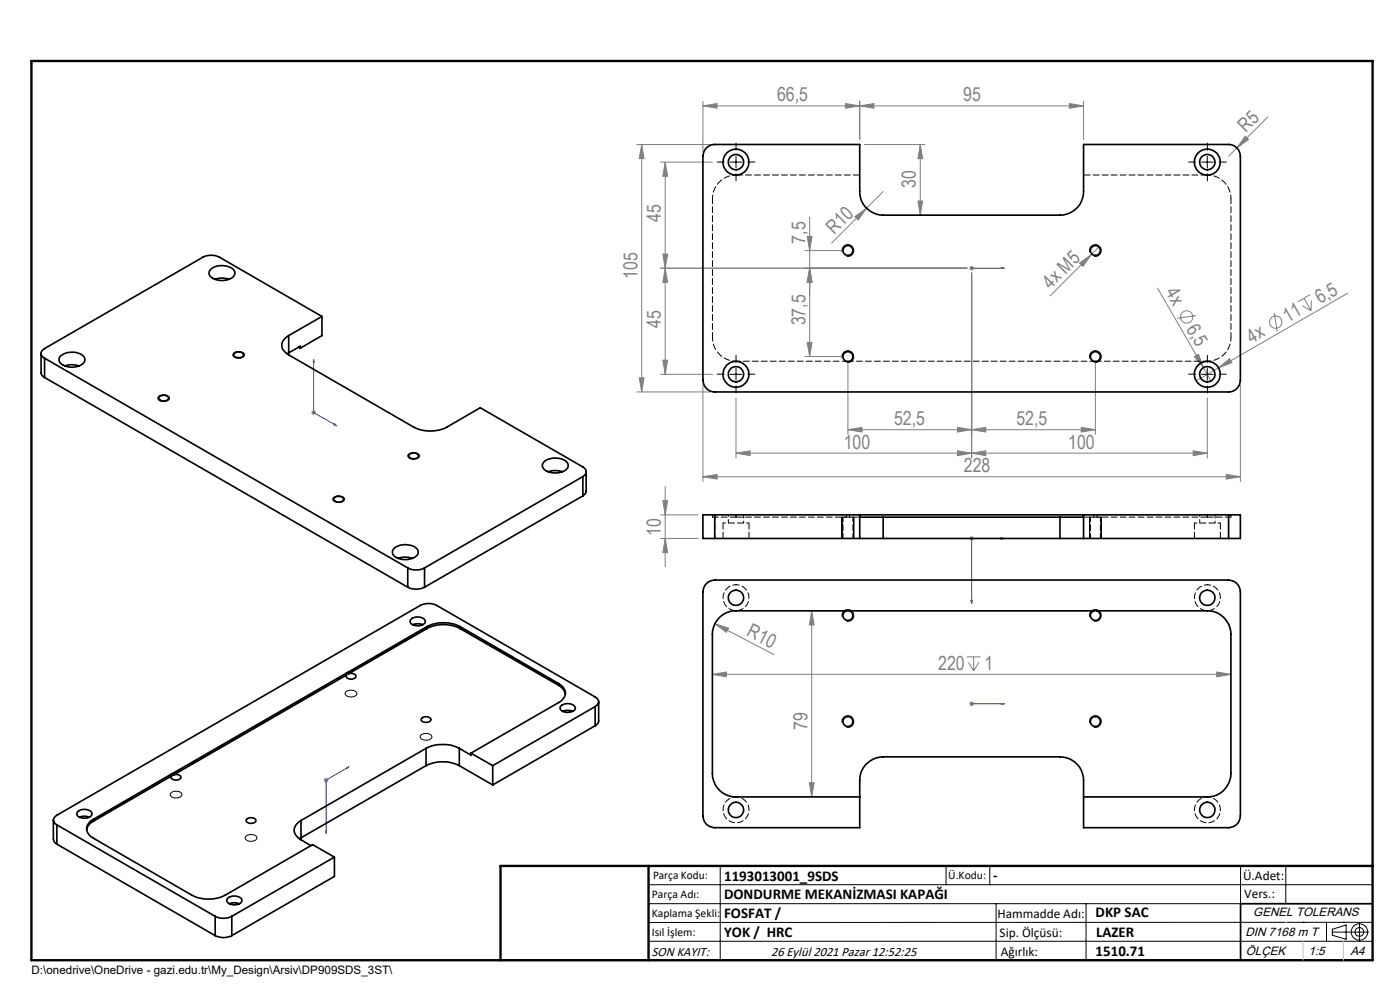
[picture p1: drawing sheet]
<svg xmlns="http://www.w3.org/2000/svg" width="297mm" height="210mm" viewBox="0 0 297 210" stroke-linecap="round" stroke-linejoin="round" font-family="sans-serif">
<g fill="none" stroke="#808080" stroke-width=".21">
<path d="M135.1 30.6h15.5M136.1 30.6l.5 3h-1zM136.1 30.6v52.5M140.1 34.4h11M141.1 34.4v45M141.1 34.4l.5 3h-1zM149.1 22.5l3-.5v1zM149.1 22.5h80.8M149.1 21.5v10.6M179.4 22l3 .5-3 .5zM182.4 22.5l3-.5v1zM182.4 21.5v8.1"/>
<path d="M183.4 30.6h12.8M195.2 30.6v15M195.2 30.6l.5 3h-1zM226.9 22l3 .5-3 .5zM229.9 21.5v8.1M262.4 31.4l-1.8 1.8M264.2 28.9l.7 .7-2.5 1.8zM269 24.8l-6.6 6.6M140.6 53.9h1l-.5 3zM141.1 56.9l.5 3h-1zM170.7 53.2h8.2M171.2 50.2h1.1l-.5 3z"/>
<path d="M171.8 46.1v29.5M171.8 56.9l.5 3h-1.1zM181.4 46l2.4-1.8-1.7 2.5zM187.4 40.6l-11 11M194.7 42.6h1l-.5 3zM205.1 56.9h-65M205.6 56.9h1M205.8 56.5l.7 .7M206.1 57.9v39.2M206.1 56.4v1M206.5 56.5l-.7 .7M229 55.8l2.5-1.8-1.8 2.5z"/>
<path d="M233.3 52.3l-10.5 10.5M140.1 79.4h11M140.6 76.4h1l-.5 3zM170.7 75.6h8.2M171.2 72.6h1.1l-.5 3zM179.9 76.7v15.4M232.4 76.7v15.4M245.6 61.1l9.7 16.9M253.4 75.6l.8-.5 1.1 2.9zM253.8 66.9l-4 .6M255.3 78l1.6 2.8M258.5 78l2.3-1.9 .5 .8z"/>
<path d="M258.5 78l-4.7 2.8M270.3 66.3l.6 4M276.3 64.9l1.8 1M276.6 63.2l1.5 2.7M277.9 62.5l-2.6 1.5M278.2 63.7l-.1 2.2M285.9 62.2l-27.4 15.8M66 87.5h1M66.2 87.2l.7 .7M66.5 87v1M66.9 87.2l-.7 .7M135.1 83.1h15.5"/>
<path d="M135.6 80.1h1l-.5 3zM149.1 81.6v20.6M156.1 96.1l3-.5v1.1zM156.1 84.4v12.7M156.1 96.1h100M179.9 91.1l3-.4v.9zM179.9 91.1h52.5M203.1 95.6l3 .5-3 .6zM203.1 90.7l3 .4-3 .5zM206.1 96.1l3-.5v1.1zM206.1 91.1l3-.4v.9zM229.4 90.7l3 .4-3 .5z"/>
<path d="M253.1 95.6l3 .5-3 .6zM256.1 84.4v12.7M263.1 81.6v20.6M140.1 114.2h8M140.1 109.2h8M140.6 106.2h1l-.5 3zM141.1 103.2v17M141.1 114.2l.5 3h-1zM149.1 101.1l3-.5v1zM149.1 101.1h114M205.6 114.2h1M205.8 113.9l.7 .7"/>
<path d="M206.1 113.7v1M206.5 113.9l-.7 .7M260.1 100.6l3 .5-3 .5zM151.7 132.3l2.9 .9-.5 .9zM151.7 132.3l12.5 6.5M171.2 129.6h60.5M172.2 129.6v39.4M172.2 129.6l.5 3h-1zM205.1 139.3h3M206.6 139.3v3M151.1 143l3-.5v1.1zM151.1 143h110"/>
<path d="M205.5 140.5l1.1 1.8M205.6 149.3h1M205.8 148.9l.7 .7M206.1 148.8v1M206.5 148.9l-.7 .7M207.7 140.5l-1.1 1.8M258.1 142.5l3 .5-3 .6zM68.7 165.5h1M68.8 165.1l.7 .7M69.2 165v1M69.5 165.1l-.7 .7M171.7 166h1l-.5 3z"/>
<circle cx="251.7" cy="67.2" r="1.31"/>
<circle cx="270.6" cy="68.3" r="1.31"/>
</g>
<g fill="none" stroke="#000" stroke-width=".21">
<path d="M154.9 34.4h2.5M156.1 33.2v2.4M254.9 34.4h2.5M256.1 33.2v2.4M178.7 53.5a1.25 1.25 0 0 1 1.1-1.6 1.25 1.25 0 0 1 1.3 1.4 1.25 1.25 0 0 1-1.5 1.1M231.2 53.5a1.25 1.25 0 0 1 1.1-1.6 1.25 1.25 0 0 1 1.3 1.4 1.25 1.25 0 0 1-1.5 1.1M49.5 74.9a1.59 1.59 0 0 1 2.4 .3 1.36 1.36 0 0 1-2.2 .6l-.3-.4zM154.9 79.4h2.5M156.1 78.1v2.5M178.7 76a1.25 1.25 0 0 1 1.1-1.6 1.25 1.25 0 0 1 1.3 1.4 1.25 1.25 0 0 1-1.5 1.1M231.2 76a1.25 1.25 0 0 1 1.1-1.6 1.25 1.25 0 0 1 1.3 1.4 1.25 1.25 0 0 1-1.5 1.1M254.9 79.4h2.5"/>
<path d="M256.1 78.1v2.5M33.7 84a1.57 1.57 0 0 1 2.2 .4 1.42 1.42 0 0 1-2.1 .6 .55 .55 0 0 1-.1-1zM86.6 96.4a1.51 1.51 0 0 1 2.4 .3 1.46 1.46 0 0 1-2.5 0zM70.7 105.6a1.6 1.6 0 0 1 2.4 .2 1.46 1.46 0 0 1-2.5 .3zM178.6 109.7v4.5M181.1 109.7v4.5M231.1 109.7v4.5M233.6 109.7v4.5M178.7 130.9a1.25 1.25 0 0 1 1.1-1.6 1.25 1.25 0 0 1 1.3 1.4 1.25 1.25 0 0 1-1.5 1.1M231.2 130.9a1.25 1.25 0 0 1 1.1-1.6 1.25 1.25 0 0 1 1.3 1.4 1.25 1.25 0 0 1-1.5 1.1M73.4 146.7a1.58 1.58 0 0 1 2.3 .4 1.44 1.44 0 0 1-2.1 .5 .56 .56 0 0 1-.2-.9zM89.2 156a1.59 1.59 0 0 1 2.4 .3 1.44 1.44 0 0 1-2.1 .5 .5 .5 0 0 1-.3-.8z"/>
<path d="M178.7 153.4a1.25 1.25 0 0 1 1.1-1.6 1.25 1.25 0 0 1 1.3 1.4 1.25 1.25 0 0 1-1.5 1.1M231.2 153.4a1.25 1.25 0 0 1 1.1-1.6 1.25 1.25 0 0 1 1.3 1.4 1.25 1.25 0 0 1-1.5 1.1M36.3 168.2a1.54 1.54 0 0 1 2.3 .3 1.49 1.49 0 0 1-2.5 .2zM52.2 177.4a1.62 1.62 0 0 1 2.3 .2 1.11 1.11 0 0 1-1.6 .8l-.7-.3a.46 .46 0 0 1 0-.7zM137.6 187.7h153.6M137.6 191.7h153.6M137.6 199.7h153.6M152.8 183.7v20M200.7 183.7v4M210 183.7v4M211.3 191.7v12M230.4 191.7v12"/>
<path d="M263.2 183.7v20M272.8 183.7v8M276.4 195.6h.1M281.4 195.6v4.1M282.6 197.7h7.8M282.6 197.1l3-.9v3l-3-.8zM285 195.6h.1M288.4 195.8v3.8M291.2 195.6l-153.6 .1"/>
<circle cx="288.4" cy="197.7" r="1.74"/>
<circle cx="288.4" cy="197.7" r=".93"/>
</g>
<g fill="none" stroke="#00f" stroke-width=".21">
<path d="M206 56.9h.3zM206.1 56.9h.1M206.1 56.9h6.9M213 56.9h-.7h.7M66.5 76.2l.2 .7-.3-.2zM66.5 76.2v11.3l4.9 2.8M70.9 89.9l.5 .4-.5-.1zM212.3 114l.7 .2-.7 .2zM213 114.2h-6.9v13.8M206 127.3h.3l-.2 .7zM206 149.3h.3zM206.1 149.3h.1"/>
<path d="M206.1 149.3h6.9M213 149.3h-.7h.7M69 176.3l.3-.2-.1 .7zM73.6 162.8l.4-.1-.4 .4zM74 162.7l-4.8 2.8v11.3"/>
</g>
<path d="M291.2 191.7h-28v12M106.2 203.7h185" fill="none" stroke="#000" stroke-width=".35"/>
<path d="M6.7 12.9h284.5v190.8h-284.5zM137.6 183.7v20M291.2 183.7h-185v20" fill="none" stroke="#000" stroke-width=".5"/>
<path d="M272.8 195.6h.1M276.4 199.7v4M285 199.7v4" fill="none" stroke="#c0c0c0" stroke-width=".21"/>
<g fill="none" stroke="#000" stroke-width=".21" stroke-dasharray="15.2 1.3 1.3 1.3">
<path d="M153.6 34.4h-1.5M156.1 31.9v-1.5M156.1 36.9v1.5M158.6 34.4h1.5M253.6 34.4h-1.5M256.1 31.9v-1.5M256.1 36.9v1.5M258.6 34.4h1.5M153.6 79.4h-1.5M156.1 76.9v-1.5M158.6 79.4h1.5M253.6 79.4h-1.5"/>
<path d="M256.1 76.9v-1.5M258.6 79.4h1.5M156.1 81.9v1.5M256.1 81.9v1.5"/>
</g>
<path d="M181.1 109.7h-2.5M233.6 109.7h-2.5" fill="none" stroke="#000" stroke-width=".21" stroke-dasharray="1.3 .6" stroke-dashoffset=".3"/>
<g fill="#00f">
<path d="M212.3 56.9h.7zM206 56.9h.3z"/>
<path d="M212.3 114v.4l.7-.2zM206 127.3l.1 .7 .2-.7z"/>
<path d="M73.6 162.8v.3l.4-.4zM69 176.3l.2 .5 .1-.7zM70.9 89.9l.5 .4-.5-.1zM66.5 76.2l.2 .7-.3-.2z"/>
<path d="M212.3 149.3h.7zM206 149.3h.3z"/>
</g>
<g fill="#808080">
<path d="M253.4 75.6l.8-.5 1.1 2.9z"/>
<path d="M258.5 78l2.3-1.9 .5 .8z"/>
<path d="M229 55.8l2.5-1.8-1.8 2.5z"/>
<path d="M181.4 46l2.4-1.8-1.7 2.5z"/>
<path d="M264.2 28.9l.7 .7-2.5 1.8z"/>
<path d="M151.7 132.3l2.9 .9-.5 .9z"/>
<path d="M203.1 95.6l3 .5-3 .6zM156.1 96.1l3-.5v1.1zM203.1 90.7l3 .4-3 .5zM179.9 91.1l3-.4v.9z"/>
<path d="M182.4 22.5l3-.5v1zM226.9 22l3 .5-3 .5zM206.1 96.1l3-.5v1.1zM253.1 95.6l3 .5-3 .6zM206.1 91.1l3-.4v.9zM229.4 90.7l3 .4-3 .5zM151.1 143l3-.5v1.1zM258.1 142.5l3 .5-3 .6z"/>
<path d="M179.4 22l3 .5-3 .5zM149.1 22.5l3-.5v1z"/>
<path d="M194.7 42.6h1l-.5 3zM195.2 30.6l.5 3h-1zM140.6 53.9h1l-.5 3zM141.1 34.4l.5 3h-1zM171.8 56.9l.5 3h-1.1zM171.2 50.2h1.1l-.5 3z"/>
<path d="M141.1 56.9l.5 3h-1zM140.6 76.4h1l-.5 3zM171.8 56.9l.5 3h-1.1zM171.2 72.6h1.1l-.5 3z"/>
<path d="M136.1 30.6l.5 3h-1zM135.6 80.1h1l-.5 3z"/>
<path d="M172.2 129.6l.5 3h-1zM171.7 166h1l-.5 3z"/>
<path d="M141.1 114.2l.5 3h-1zM140.6 106.2h1l-.5 3z"/>
<path d="M149.1 101.1l3-.5v1zM260.1 100.6l3 .5-3 .5z"/>
</g>
<g fill="none" stroke="#000" stroke-width=".35">
<path d="M149.9 31.4a2.32 2.32 0 0 1 1.7-.8h30.8v10a5 5 0 0 0 5 5h37.5a5 5 0 0 0 5-5v-10h30.7a2.53 2.53 0 0 1 2.5 2.6v47.4a2.53 2.53 0 0 1-2.5 2.5h-109a2.53 2.53 0 0 1-2.5-2.5v-47.4a2.72 2.72 0 0 1 .8-1.8zM44.6 57.2a3.8 3.8 0 0 1 5.1 .2 1.42 1.42 0 0 1-1.4 1.9 3.5 3.5 0 0 1-3.9-1 .97 .97 0 0 1 .2-1.1zM45.6 59.3a4.2 4.2 0 0 1 3 0M8.7 75v4a1.14 1.14 0 0 0 .8 1.1M9.5 76l77 44.5M9.5 76v4.1M12.8 75.6a3.8 3.8 0 0 1 5.1 .2 1.25 1.25 0 0 1-1 1.8 3.7 3.7 0 0 1-4.3-.9 1.04 1.04 0 0 1 .2-1.1zM13.8 77.6a4.2 4.2 0 0 1 3 0M49.7 75a1.35 1.35 0 0 1 2 .2 1.15 1.15 0 0 1-1.1 .7 1.15 1.15 0 0 1-1-.7zM61.2 71.2a2.17 2.17 0 0 0-1.4 2 2.17 2.17 0 0 0 1.4 2.1l26.5 15.3a7.8 7.8 0 0 0 7.1 0l7.1-4.1 21.7 12.6a1.09 1.09 0 0 1 .8 1 1.09 1.09 0 0 1-.8 1M61.2 71.2v3.7M61.2 74.9l-.3 .2"/>
<path d="M63.4 73.7l.3 .2M63.7 73.9v-.5l-2.5 1.5M68.3 67.1l-21.7-12.5a3.9 3.9 0 0 0-3.6 0l-33.5 19.3a1.08 1.08 0 0 0-.8 1.1 1.08 1.08 0 0 0 .8 1M68.3 67.1l-7.1 4.1M68.3 67.1v4.1l-4.6 2.7M9.5 80.1l77 44.5M33.8 84.2a1.32 1.32 0 0 1 2 .2 1.28 1.28 0 0 1-2.1 .2zM86.8 96.5a1.28 1.28 0 0 1 2 .2 1.15 1.15 0 0 1-1.1 .6 1.15 1.15 0 0 1-1-.6zM115.4 98a3.8 3.8 0 0 1 5 .2 1.42 1.42 0 0 1-1.3 1.9 3.5 3.5 0 0 1-4-1 .97 .97 0 0 1 .3-1.1zM70.9 105.6a1.34 1.34 0 0 1 2 .3 1.15 1.15 0 0 1-1.1 .6 1.15 1.15 0 0 1-1-.7zM83.8 116.2a3.9 3.9 0 0 1 4.8 .4l.1 .3a1.79 1.79 0 0 1-1.9 1.7 3.4 3.4 0 0 1-3.5-1.1 1.07 1.07 0 0 1 .5-1.3zM84.5 118.5a4.2 4.2 0 0 1 3 0"/>
<path d="M116.3 100.1a4.8 4.8 0 0 1 3 0M123.6 101.1l-33.5 19.4M123.6 101.1v4.1M123.6 105.2l-33.5 19.4M124.4 100.1l-.1 4.3-.7 .8M151.6 109.2h-2.5v5h2.5M151.6 114.2h30.8M151.6 109.2v5M151.6 109.2h109M182.4 109.7h5M182.4 114.2h5M182.4 109.2v5"/>
<path d="M187.4 114.2h37.5M187.4 109.7v4.5M187.4 109.7h37.5M224.9 109.7h5M224.9 114.2h5M224.9 109.7v4.5M229.9 109.2v5M229.9 114.2h30.7M260.6 109.2h2.5v5h-2.5M260.6 109.2v5M86.5 120.5a4 4 0 0 0 3.6 0M86.5 124.6a4 4 0 0 0 3.6 0"/>
<path d="M86.5 120.5v4.1M87.1 131.5a2 2 0 0 1 3.1 .3 1.77 1.77 0 0 1-2.4 .8l-.5-.2a.64 .64 0 0 1-.2-.9zM87.6 132.5l.9-.2 1.2 .2M90.1 120.5v4.1M90.6 132.9a8 8 0 0 1 7 0M90.6 133.3a7.7 7.7 0 0 1 7 0M90.6 132.9l-16.6 9.6M90.6 133.3l-16.6 9.6M90.6 132.9v.4M97.6 132.9l20.9 12.1M97.6 133.3l20.9 12.1M97.6 132.9v.4"/>
<path d="M149.9 123.8a2.72 2.72 0 0 1 1.7-.8h109a2.53 2.53 0 0 1 2.5 2.5v47.6a2.53 2.53 0 0 1-2.5 2.5h-30.7v-10a5 5 0 0 0-5-5.1h-37.5a5 5 0 0 0-5 5.1v10h-30.8a2.53 2.53 0 0 1-2.5-2.5v-47.6a2.72 2.72 0 0 1 .8-1.7zM179.6 129.6h.6M179.6 129.6h-23.5a5 5 0 0 0-5 4.9v29.6a5 5 0 0 0 5 4.9h26.3M179.6 129.6a1.04 1.04 0 0 0-.6 1.6 1.04 1.04 0 0 0 1.7 0 1.04 1.04 0 0 0-.5-1.6M180.2 129.6h51.9M232.1 129.6h.6M232.1 129.6a1.04 1.04 0 0 0-.6 1.6 1.04 1.04 0 0 0 1.7 0 1.04 1.04 0 0 0-.5-1.6M232.7 129.6h23.4a5 5 0 0 1 5 4.9v29.6a5 5 0 0 1-5 4.9h-26.2M73.5 142.8l-36.6 21.1M73.5 143.2l-36.6 21.2M73.5 142.8v.4M74 142.5l-.5 .3"/>
<path d="M74 142.9h.9a.57 .57 0 0 1 .6 .6 .57 .57 0 0 1-.7 .5l-1.1-.1a.43 .43 0 0 1-.2-.7M74 142.5v.4M89.5 152.4a1.31 1.31 0 0 1 1.9 .2 1.27 1.27 0 0 1-2.1 .1zM90.4 158.7a8 8 0 0 1 7 0M90.4 158.7l-26.5 15.4M90.4 158.7v3.7M97.4 158.7l2.5 1.5v-.4M97.4 158.7v3.7M99.9 159.8l4.6 2.6M118.5 145a2.14 2.14 0 0 1 1.5 2 2.14 2.14 0 0 1-1.5 2l-18.6 10.8M118.5 145.4a2.83 2.83 0 0 1 1.4 1.8M118.5 145v.4"/>
<path d="M119.1 149.7a2.05 2.05 0 0 1 3 .5 1.77 1.77 0 0 1-2.4 .8l-.6-.3a.65 .65 0 0 1 0-1zM119.4 150.9l.9-.2 1.2 .2M126.3 149.9a1.08 1.08 0 0 0 .7-1 1.08 1.08 0 0 0-.7-1.1l-33.6-19.4a3.9 3.9 0 0 0-3.6 0l-77 44.5a1.08 1.08 0 0 0-.8 1 1.08 1.08 0 0 0 .8 1.1M126.3 149.9l-21.8 12.5M126.3 149.9v4M126.3 153.9l-21.8 12.6M127 148.9v4a1.32 1.32 0 0 1-.7 1M11.3 173.9v4.1a1.32 1.32 0 0 0 .8 1.1M12.1 175l33.5 19.4M12.1 175v4.1M12.1 179.1l33.5 19.4M16.5 172.1a2.16 2.16 0 0 1 3 .3 1.2 1.2 0 0 1-1.6 1.2l-.4-.1a.89 .89 0 0 1-1-.3 .89 .89 0 0 1 0-1.1z"/>
<path d="M16.9 173.3l.8-.2 1.2 .2M19.9 173.8a2.13 2.13 0 0 0-1.5 2 2.13 2.13 0 0 0 1.5 2l20.8 12.1a8 8 0 0 0 7.1 0l18.5-10.7 4.6 2.6M19.9 174.2a2.74 2.74 0 0 0-1.5 1.8M19.9 173.8v.4M36.4 164.2l-16.5 9.6M36.4 164.6l-16.5 9.6M36.4 164.2v.4M36.9 163.9l-.5 .3M36.9 164.4a.95 .95 0 0 1 1.4 .7 1.38 1.38 0 0 1-2-.1l.1-.4M36.9 163.9v.5M52.3 173.8a1.28 1.28 0 0 1 2 .3 1.26 1.26 0 0 1-2.1 0zM63.9 174.1a2.17 2.17 0 0 0-1.5 2 2.17 2.17 0 0 0 1.5 2l2.1 1.3"/>
<path d="M63.9 174.1v3.6M63.9 177.7l-.4 .2M90.4 162.4a8 8 0 0 1 7 0M90.4 162.4l-26.5 15.3M97.4 162.4l7.1 4.1M104.5 162.4v4.1M45.6 194.4a3.9 3.9 0 0 0 3.6 0M45.6 198.5a3.9 3.9 0 0 0 3.6 0M45.6 194.4v4.1M48.3 190.5a2.21 2.21 0 0 1 3 .3v.2a1.7 1.7 0 0 1-2.3 .8l-.6-.3a.67 .67 0 0 1-.1-1zM48.7 191.7l.9-.2 1.2 .2M49.2 194.4v4.1"/>
<path d="M70.9 181.8l-21.7 12.6M70.9 181.8v4.1l-21.7 12.6"/>
<circle cx="156.1" cy="34.4" r="1.62"/>
<circle cx="156.1" cy="34.4" r="2.74"/>
<circle cx="256.1" cy="34.4" r="1.63"/>
<circle cx="256.1" cy="34.4" r="2.76"/>
<circle cx="179.9" cy="53.1" r="1.05"/>
<circle cx="232.4" cy="53.1" r="1.05"/>
<circle cx="156.1" cy="79.4" r="1.62"/>
<circle cx="156.1" cy="79.4" r="2.74"/>
<circle cx="179.9" cy="75.6" r="1.06"/>
<circle cx="232.4" cy="75.6" r="1.06"/>
<circle cx="256.1" cy="79.4" r="1.63"/>
<circle cx="256.1" cy="79.4" r="2.76"/>
<circle cx="156.1" cy="126.8" r="1.62"/>
<circle cx="256.1" cy="126.8" r="1.63"/>
<circle cx="179.9" cy="153.1" r="1.06"/>
<circle cx="232.4" cy="153.1" r="1.06"/>
<circle cx="156.1" cy="171.8" r="1.62"/>
<circle cx="256.1" cy="171.8" r="1.63"/>
</g>
<path d="M156.1 37.1h26.3M229.9 37.1h26.2M156.1 109.7h26.3M229.9 109.7h26.2" fill="none" stroke="#000" stroke-width=".21" stroke-dasharray="1.3 .6" stroke-dashoffset="-.1"/>
<path d="M232.1 76.6h-51.9" fill="none" stroke="#000" stroke-width=".21" stroke-dasharray="1.3 .6" stroke-dashoffset=".4"/>
<path d="M179.6 76.6h-23.5M256.1 76.6h-23.4M178.8 109.7v4.5M180.9 114.2v-4.5M231.3 109.7v4.5M233.4 114.2v-4.5" fill="none" stroke="#000" stroke-width=".21" stroke-dasharray="1.3 .6" stroke-dashoffset=".3"/>
<path d="M256.1 37.1a5 5 0 0 1 5 5M151.1 42.1a5 5 0 0 1 5-5M156.1 76.6a5 5 0 0 1-5-5M261.1 71.6a5 5 0 0 1-5 5" fill="none" stroke="#000" stroke-width=".21" stroke-dasharray="1.3 .6" stroke-dashoffset=".5"/>
<path d="M261.1 42.1v29.5M151.1 71.6v-29.5" fill="none" stroke="#000" stroke-width=".21" stroke-dasharray="1.3 .6" stroke-dashoffset=".2"/>
<path d="M158.9 110.9h-5.5M258.9 110.9h-5.5" fill="none" stroke="#000" stroke-width=".21" stroke-dasharray="1.3 .6" stroke-dashoffset=".7"/>
<g fill="none" stroke="#000" stroke-width=".21" stroke-dasharray="1.3 .6">
<path d="M151.1 109.7v-.5M151.1 109.7h5M151.6 114.2v-5M153.4 110.9v3.3M156.1 109.7v-.5M158.9 114.2v-3.3M179.6 109.7v-.5M180.2 109.2v.5M232.1 109.7v-.5M232.7 109.2v.5M253.4 110.9v3.3M256.1 109.7v-.5"/>
<path d="M256.1 109.7h5M258.9 114.2v-3.3M260.6 109.2v5M261.1 109.7v-.5"/>
</g>
<path d="M154.5 109.2v1.7M157.8 110.9v-1.7M254.5 109.2v1.7M257.8 110.9v-1.7" fill="none" stroke="#000" stroke-width=".21" stroke-dasharray="1.3 .6" stroke-dashoffset=".9"/>
<path d="M156.1 124a2.75 2.75 0 0 1 2.5 4 2.75 2.75 0 0 1-4.7 .4 2.75 2.75 0 0 1 1.8-4.3l.4-.1M256.1 124a2.75 2.75 0 0 1 2.5 4 2.75 2.75 0 0 1-4.7 .4 2.75 2.75 0 0 1 1.8-4.3l.4-.1M156.1 169a2.75 2.75 0 0 1 2.5 4 2.75 2.75 0 0 1-4.7 .4 2.75 2.75 0 0 1 1.8-4.3l.4-.1M256.1 169a2.75 2.75 0 0 1 2.5 4 2.75 2.75 0 0 1-4.7 .4 2.75 2.75 0 0 1 1.8-4.3l.4-.1" fill="none" stroke="#000" stroke-width=".21" stroke-dasharray="1.3 .6" stroke-dashoffset=".6"/>
<g font-size="4.1" fill="#808080">
<text x="164.9" y="21.5">66,5</text>
<text x="204.3" y="21.5">95</text>
<text x="264.3" y="28.3" transform="rotate(-45 264.3 28.3)">R5</text>
<text x="194.3" y="39.9" transform="rotate(-90 194.3 39.9)">30</text>
<text x="140.2" y="47.1" transform="rotate(-90 140.2 47.1)">45</text>
<text x="170.8" y="51.7" transform="rotate(-90 170.8 51.7)">7,5</text>
<text x="177" y="49.8" transform="rotate(-45 177 49.8)">R10</text>
<text x="135.2" y="59.1" transform="rotate(-90 135.2 59.1)">105</text>
<text x="222.9" y="61.5" transform="rotate(-45 222.9 61.5)">4x M5</text>
<text x="247.2" y="62" transform="rotate(60 247.2 62)">4x</text>
<text x="280" y="64.5" transform="rotate(-30 280 64.5)">6,5</text>
<text x="140.2" y="69.5" transform="rotate(-90 140.2 69.5)">45</text>
<text x="170.8" y="69" transform="rotate(-90 170.8 69)">37,5</text>
<text x="251.6" y="69.7" transform="rotate(60 251.6 69.7)">6,5</text>
<text x="273.2" y="68.5" transform="rotate(-30 273.2 68.5)">11</text>
<text x="265.5" y="72.9" transform="rotate(-30 265.5 72.9)">4x</text>
<text x="179" y="95.2">100</text>
<text x="189.7" y="90.2">52,5</text>
<text x="215.6" y="90.2">52,5</text>
<text x="226.6" y="95.2">100</text>
<text x="204.5" y="100.2">228</text>
<text x="140.2" y="113.7" transform="rotate(-90 140.2 113.7)">10</text>
<text x="158.3" y="134.8" transform="rotate(27 158.3 134.8)">R10</text>
<text x="199" y="142.1">220</text>
<text x="208.9" y="142.1">1</text>
<text x="171.3" y="154.9" transform="rotate(-90 171.3 154.9)">79</text>
</g>
<g font-size="3.2">
<text x="153.6" y="186.8">1193013001_9SDS</text>
<text x="153.6" y="190.8">DONDURME MEKANİZMASI KAPAĞI</text>
<text x="210.7" y="186.6">-</text>
<text x="153.6" y="194.8">FOSFAT /</text>
<text x="232.4" y="194.5">DKP SAC</text>
<text x="153.6" y="198.8">YOK / HRC</text>
<text x="232.4" y="202.8">1510.71</text>
<text x="232.5" y="198.8">LAZER</text>
</g>
<g font-size="2.8">
<text x="263.7" y="186.7">Ü.Adet:</text>
<text x="263.9" y="190.5">Vers.:</text>
<text x="211.6" y="194.8">Hammadde Adı:</text>
<text x="138.3" y="202.8">SON KAYIT:</text>
<text x="163.6" y="202.8">26 Eylül 2021 Pazar 12:52:25</text>
<text x="212.1" y="198.7">Sip. Ölçüsü:</text>
<text x="212.3" y="202.7">Ağırlık:</text>
</g>
<g font-size="2.6">
<text x="265.9" y="194.4">GENEL TOLERANS</text>
<text x="264.2" y="198.5">DIN 7168 m T</text>
<text x="264.3" y="202.6">ÖLÇEK</text>
<text x="277.6" y="202.6">1:5</text>
<text x="286.5" y="202.6">A4</text>
</g>
<g font-size="2.5">
<text x="138.3" y="190.5">Parça Adı:</text>
<text x="138.5" y="186.5">Parça Kodu:</text>
<text x="201.2" y="186.5">Ü.Kodu:</text>
<text x="138.3" y="194.5">Kaplama Şekli:</text>
<text x="138.3" y="198.6">Isıl İşlem:</text>
<text x="6.7" y="206.7">D:\onedrive\OneDrive - gazi.edu.tr\My_Design\Arsiv\DP909SDS_3ST\</text>
</g>
</svg>
